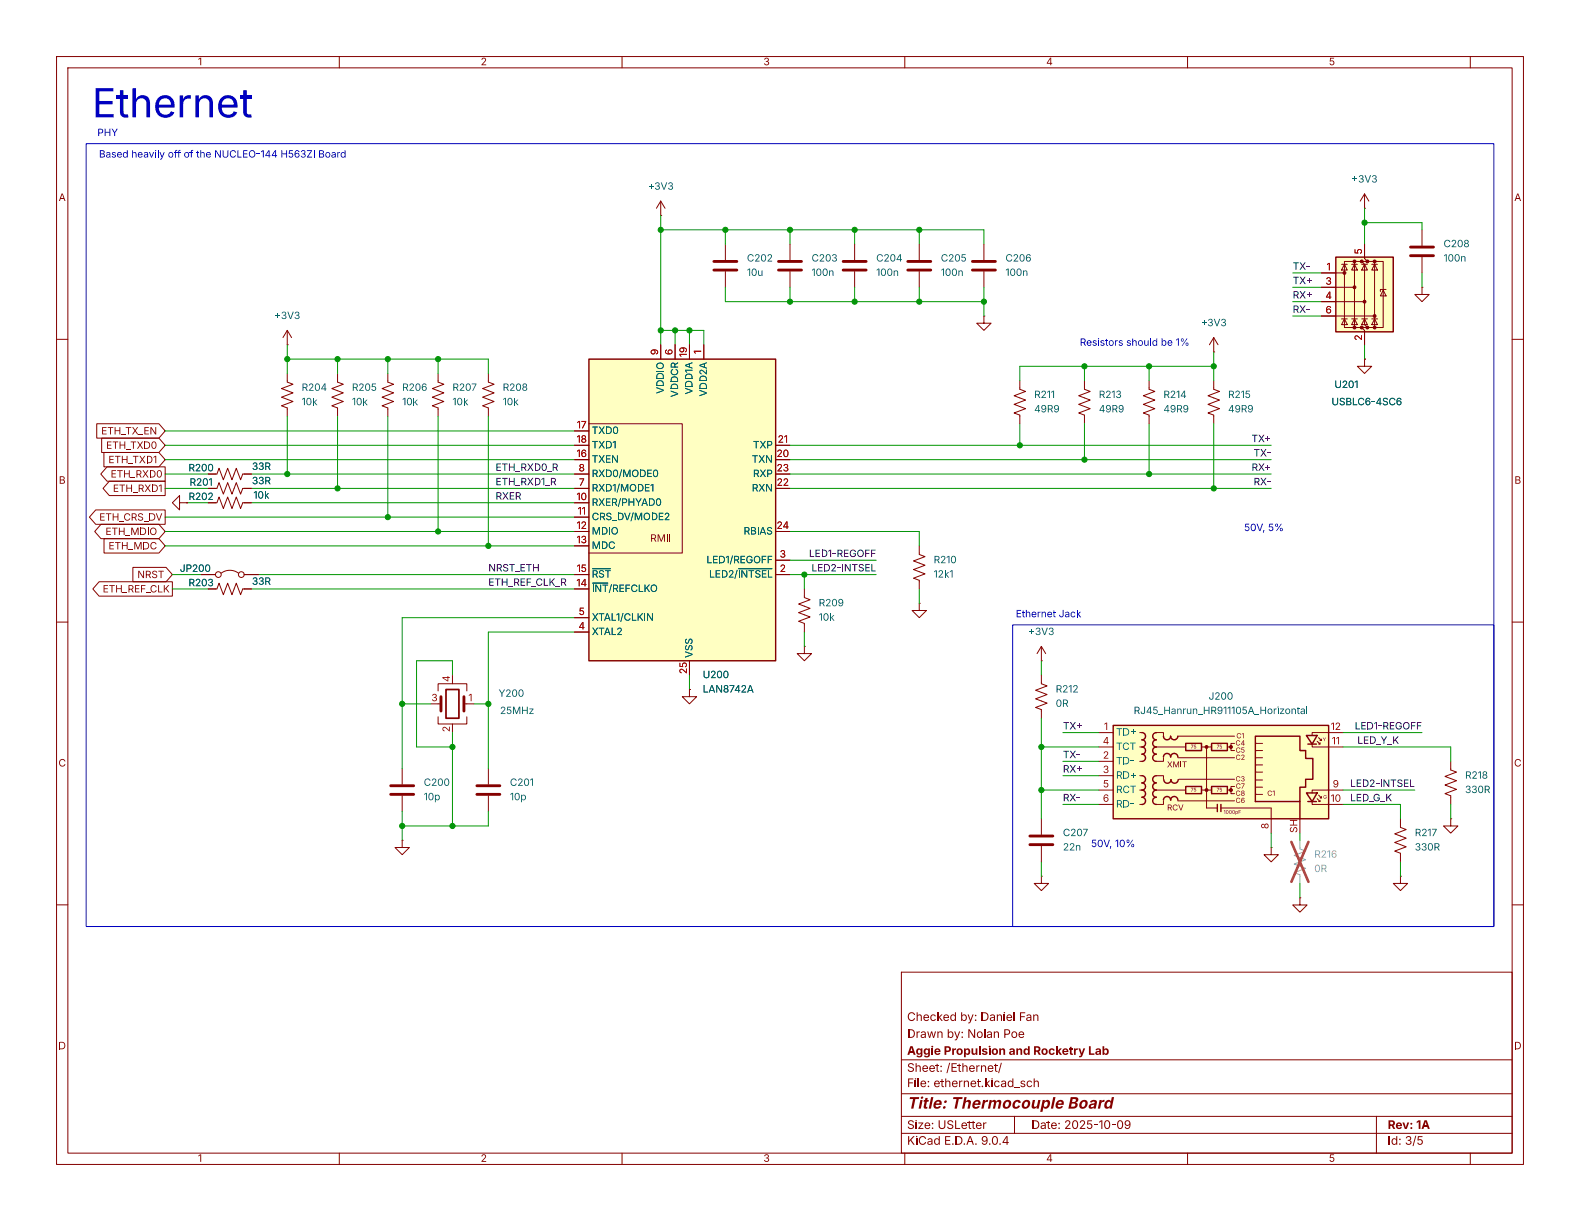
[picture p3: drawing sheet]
<svg xmlns="http://www.w3.org/2000/svg" width="279mm" height="216mm" viewBox="0 0 279 216" stroke-linecap="round" stroke-linejoin="round" font-family="sans-serif">
<path d="M10 10h259.4v195.9h-259.4zM12 12h255.4v191.9h-255.4zM60 10v2M110 10v2M160 10v2M210 10v2M260 10v2M159.4 171.9h108v32h-108z" fill="none" stroke="#840000" stroke-width=".18"/>
<g fill="#840000">
<path d="M85.2 10.3a.44 .44 0 0 1 .7 .1 .44 .44 0 0 1-.2 .7l-.3 .3h.6v.1h-.9l.6-.7a.25 .25 0 0 0 0-.4 .25 .25 0 0 0-.4 .2h-.2z"/>
<path d="M135.2 10.3a.38 .38 0 0 1 .6 0 .38 .38 0 0 1-.1 .6 .41 .41 0 0 1 0 .7 .41 .41 0 0 1-.6-.4h.2a.27 .27 0 0 0 .3 .2 .27 .27 0 0 0 .2-.3 .27 .27 0 0 0-.4-.2v-.1a.25 .25 0 0 0 .4-.1 .25 .25 0 0 0-.2-.4 .25 .25 0 0 0-.3 .2h-.2z"/>
<path d="M235.2 10.2h.7v.2h-.5l-.1 .4a.43 .43 0 0 1 .6 .1 .43 .43 0 0 1-.2 .6 .43 .43 0 0 1-.6-.3h.2a.3 .3 0 0 0 .4 .1 .3 .3 0 0 0 0-.5 .3 .3 0 0 0-.4 .1h-.2z"/>
</g>
<path d="M60 203.9v2M110 203.9v2M160 203.9v2M210 203.9v2M260 203.9v2" fill="none" stroke="#840000" stroke-width=".18"/>
<g fill="#840000">
<path d="M85.2 204.2a.44 .44 0 0 1 .7 .1 .44 .44 0 0 1-.2 .7l-.3 .3h.6v.1h-.9l.6-.7a.25 .25 0 0 0 0-.4 .25 .25 0 0 0-.4 .2h-.2z"/>
<path d="M135.2 204.2a.38 .38 0 0 1 .6 0 .38 .38 0 0 1-.1 .6 .41 .41 0 0 1 0 .7 .41 .41 0 0 1-.6-.4h.2a.27 .27 0 0 0 .3 .2 .27 .27 0 0 0 .2-.3 .27 .27 0 0 0-.4-.2v-.1a.25 .25 0 0 0 .4-.1 .25 .25 0 0 0-.2-.4 .25 .25 0 0 0-.3 .2h-.2z"/>
<path d="M235.2 204.1h.7v.2h-.5l-.1 .4a.43 .43 0 0 1 .6 .1 .43 .43 0 0 1-.2 .6 .43 .43 0 0 1-.6-.3h.2a.3 .3 0 0 0 .4 .1 .3 .3 0 0 0 0-.5 .3 .3 0 0 0-.4 .1h-.2z"/>
</g>
<path d="M10 60h2M267.4 60h2M10 110h2M267.4 110h2M10 160h2M267.4 160h2" fill="none" stroke="#840000" stroke-width=".18"/>
<path d="M199 198.2a.62 .62 0 0 1 .8 .1 .62 .62 0 0 1 .1 .8 .52 .52 0 0 1-.4 .5 .52 .52 0 0 1-.6-.4h.2a.37 .37 0 0 0 .5 .2 .37 .37 0 0 0 .1-.5 .47 .47 0 0 1-.5 .2 .47 .47 0 0 1-.3-.5h.2a.33 .33 0 0 0 .4 .3 .33 .33 0 0 0 .1-.6 .33 .33 0 0 0-.5 .2l-.2 .1z" fill="#840000"/>
<path d="M159.4 197.4h108M159.4 193.4h108M159.4 200.4h108" fill="none" stroke="#840000" stroke-width=".18"/>
<g fill="#840000">
<path d="M182.8 190.7h.2l-.1 .7a.39 .39 0 0 1 .5-.3 .39 .39 0 0 1 .3 .4v.7h-.2v-.7a.27 .27 0 0 0-.3-.3 .27 .27 0 0 0-.2 .3v.7h-.2z"/>
<circle cx="163.1" cy="194.1" r=".22"/>
</g>
<path d="M159.4 187.4h108" fill="none" stroke="#840000" stroke-width=".18"/>
<path d="M177 187.9h.2l-.5 1.9h-.2z" fill="#840000"/>
<g fill="none" stroke="#840000" stroke-width=".18">
<path d="M59.7 66v1.6l1 .3-2 .8 2 .8-2 .7 2 .8-2 .8 1 .3v1.6M68.6 66v1.6l1 .3-2 .8 2 .8-2 .7 2 .8-2 .8 1 .3v1.6M36.8 86.4h1.6l.3-1.1 .8 2.1 .8-2.1 .7 2.1 .8-2.1 .7 2.1 .4-1h1.5M77.5 126.7v1.3h5v-1.3M77.5 122.2v-1.3h5v1.3M77.5 124.5h.5M82 124.5h.5M86.4 135.9v2.8M86.4 140.7v2.8M256.5 144.8v1.3h1.3l-1.3 1.2-1.2-1.2h1.2M256.5 144.8h.1M179.4 197.4v3"/>
<path d="M243.4 197.4v6.5"/>
</g>
<path d="M78 123.2v2.5M82 123.2v2.5M84.3 138.9h4.1M84.3 140.5h4.1" fill="none" stroke="#840000" stroke-width=".51"/>
<path d="M78.9 121.9h2.3v5.1h-2.3z" fill="none" stroke="#840000" stroke-width=".3"/>
<path d="M91.1 140.3a.51 .51 0 0 1 .7 0 .51 .51 0 0 1 .1 .7 .47 .47 0 0 1-.5 .5 .47 .47 0 0 1-.4-.6h.2a.34 .34 0 0 0 .3 .5 .34 .34 0 0 0 .2-.5 .34 .34 0 0 0-.2-.6 .34 .34 0 0 0-.3 .6h-.2z" fill="#006464"/>
<g fill="none" stroke="#840000" stroke-width=".18">
<path d="M251.5 40.6v2.8M251.5 45.5v2.8M31.7 88.9v-1.3l-1.2 1.3 1.2 1.3v-1.3h1.3M38.1 88.9h.3l.3-1 .8 2 .8-2 .7 2 .8-2 .7 2 .4-1h1.5M35.6 101.6h2.5M39.1 101.3a2.54 2.54 0 0 1 3.1 0M43.2 101.6h2.5M256.5 134.6v1.5l1.1 .4-2.1 .8 2.1 .7-2.1 .8 2.1 .8-2.1 .7 1 .4v1.5"/>
<circle cx="38.6" cy="101.6" r=".51"/>
<circle cx="42.7" cy="101.6" r=".51"/>
</g>
<path d="M249.4 43.7h4.1M249.4 45.2h4.1" fill="none" stroke="#840000" stroke-width=".51"/>
<g fill="#006464">
<path d="M255.4 45.2l.4-.2v1.2h-.1v-1.1l-.3 .2z"/>
<path d="M256.2 45.1a.51 .51 0 0 1 .7 0 .51 .51 0 0 1 .1 .6 .47 .47 0 0 1-.5 .6 .47 .47 0 0 1-.4-.7h.2a.34 .34 0 0 0 .3 .5 .34 .34 0 0 0 .2-.5 .34 .34 0 0 0-.2-.5 .34 .34 0 0 0-.3 .5h-.2z"/>
<path d="M257.4 45.1a.51 .51 0 0 1 .6 0 .51 .51 0 0 1 .1 .6 .47 .47 0 0 1-.5 .6 .47 .47 0 0 1-.4-.7h.2a.34 .34 0 0 0 .3 .5 .34 .34 0 0 0 .3-.5 .34 .34 0 0 0-.3-.5 .34 .34 0 0 0-.3 .5h-.2z"/>
<path d="M258.4 45.3h.1v.2l.2-.2 .4 .1v.8h-.1v-.6l-.2-.2-.3 .2v.6h-.1z"/>
</g>
<path d="M241.3 36.8h.1M241.3 34.3l-.8 1.3M241.3 34.3l.8 1.3M241.3 34.3v2.5M162.6 43.2v2.8M162.6 48v2.8M184.1 116.8h.1M184.1 114.3l-.7 1.3M184.1 114.3l.8 1.3M184.1 114.3v2.5" fill="none" stroke="#840000" stroke-width=".18"/>
<path d="M160.5 46.2h4.1M160.5 47.8h4.1" fill="none" stroke="#840000" stroke-width=".51"/>
<g fill="#006464">
<path d="M166.5 47.7l.4-.2v1.3h-.1v-1.2l-.3 .3z"/>
<path d="M167.3 47.6a.51 .51 0 0 1 .7 0 .51 .51 0 0 1 .1 .7 .47 .47 0 0 1-.5 .5 .47 .47 0 0 1-.4-.7h.2a.34 .34 0 0 0 .3 .6 .34 .34 0 0 0 .2-.6 .34 .34 0 0 0-.2-.5 .34 .34 0 0 0-.3 .5h-.2z"/>
<path d="M168.5 47.6a.51 .51 0 0 1 .6 0 .51 .51 0 0 1 .1 .7 .47 .47 0 0 1-.5 .5 .47 .47 0 0 1-.4-.7h.2a.34 .34 0 0 0 .3 .6 .34 .34 0 0 0 .3-.6 .34 .34 0 0 0-.3-.5 .34 .34 0 0 0-.3 .5h-.2z"/>
<path d="M169.5 47.8h.1v.3l.2-.3 .4 .1v.9h-.1v-.7l-.2-.2-.3 .2v.7h-.1z"/>
</g>
<path d="M162.6 96.5v1.5l1 .4-2.1 .8 2.1 .7-2.1 .8 2.1 .8-2.1 .7 1.1 .4v1.5M162.6 106.7v1.3h1.2l-1.2 1.2-1.3-1.2h1.3M162.6 106.7h.1M71.1 135.9v2.8M71.1 140.7v2.8" fill="none" stroke="#840000" stroke-width=".18"/>
<path d="M69.1 138.9h4.1M69.1 140.5h4.1" fill="none" stroke="#840000" stroke-width=".51"/>
<path d="M75.9 140.3a.51 .51 0 0 1 .7 0 .51 .51 0 0 1 .1 .7 .47 .47 0 0 1-.6 .5 .47 .47 0 0 1-.3-.6h.1a.34 .34 0 0 0 .3 .5 .34 .34 0 0 0 .3-.5 .34 .34 0 0 0-.3-.6 .34 .34 0 0 0-.3 .6h-.1z" fill="#006464"/>
<path d="M174 43.2v2.8M174 48v2.8M191.8 67.3v1.5l1 .4-2 .8 2 .7-2 .8 2 .8-2 .7 1 .4v1.5" fill="none" stroke="#840000" stroke-width=".18"/>
<path d="M172 46.2h4M172 47.8h4" fill="none" stroke="#840000" stroke-width=".51"/>
<g fill="#006464">
<path d="M177.9 47.7l.5-.2v1.3h-.2v-1.2l-.3 .3z"/>
<path d="M178.8 47.6a.51 .51 0 0 1 .6 0 .51 .51 0 0 1 .1 .7 .47 .47 0 0 1-.5 .5 .47 .47 0 0 1-.4-.7h.2a.34 .34 0 0 0 .3 .6 .34 .34 0 0 0 .3-.6 .34 .34 0 0 0-.3-.5 .34 .34 0 0 0-.3 .5h-.2z"/>
<path d="M179.9 47.6a.51 .51 0 0 1 .7 0 .51 .51 0 0 1 .1 .7 .47 .47 0 0 1-.6 .5 .47 .47 0 0 1-.4-.7h.2a.34 .34 0 0 0 .3 .6 .34 .34 0 0 0 .3-.6 .34 .34 0 0 0-.3-.5 .34 .34 0 0 0-.3 .5h-.2z"/>
<path d="M180.9 47.8h.2l-.1 .3 .3-.3 .3 .1 .1 .9h-.2v-.7l-.2-.2-.2 .2v.7h-.2z"/>
</g>
<path d="M174 55.9v1.3h1.3l-1.3 1.2-1.3-1.2h1.3M174 55.9h.1M180.3 67.3v1.5l1.1 .4-2.1 .8 2.1 .7-2.1 .8 2.1 .8-2.1 .7 1 .4v1.5M203.2 67.3v1.5l1 .4-2 .8 2 .7-2 .8 2 .8-2 .7 1 .4v1.5M184.1 154.9v1.3h1.3l-1.3 1.3-1.2-1.3h1.2M184.1 154.9h.1" fill="none" stroke="#840000" stroke-width=".18"/>
<path d="M229.9 148.6v1.5l1 .4-2 .8 2 .7-2 .8 2 .7-2 .8 1 .4v1.5" fill="none" stroke="#a1a1a1" stroke-width=".18"/>
<path d="M228.4 148.9l3 7M231.4 148.9l-3 7" fill="none" stroke="#e12e31" stroke-width=".46"/>
<path d="M196.8 128.3h38.1v16.5h-38.1z" fill="#ffffc2"/>
<g fill="#840000" stroke="#840000" stroke-width=".18">
<circle cx="213.4" cy="132.1" r=".25"/>
<circle cx="213.4" cy="139.7" r=".25"/>
<circle cx="217.7" cy="132.1" r=".25"/>
<circle cx="217.7" cy="139.7" r=".25"/>
</g>
<g fill="none" stroke="#840000" stroke-width=".18">
<path d="M201.5 132.1h.4M201.5 139.7h.4M201.5 129.5h.4M201.5 134.6h.4M201.5 137.2h.4M204.5 129.5h1.2v.7M204.5 137.2h1.2v.6M204.5 132.1h5.2M204.5 139.7h5M205.7 134v.6h-1.2M208.3 130.2h10M208.3 134h10"/>
<path d="M208.4 137.8h9.9M212.5 132.1h1.7M212.5 139.7h1.7M213.4 132.1v10.8h1.9M217.2 132.1h.5M217.2 139.7h.5M218.3 131.4h-.6v1.3h.6M218.3 139.1h-.6v1.2h.6M222 134h1.3M222 135.3h1.3M222 136.5h1.3M222 137.9h1.3"/>
<path d="M222 139.2h1.3M222 131.4h1.3M222 132.7h1.3M232 131.6v.5h2.9M232.9 131.1l.5 .5h-.2M233.2 130.4l.5 .5h-.3M233.4 131.3v.3M234.9 129.5h-2.9v.5M234.9 139.7h-2.9v.5M201.5 142.2h.4M205.7 141.6v.6h-1.2M208.3 141.6h10"/>
<path d="M215.9 142.9h8.9v1.9M222 140.5h1.3M232 141.7v.5h2.9M232.9 141.2l.5 .5h-.2M233.2 140.6l.5 .5h-.3M233.4 141.5v.2M233.7 140.8v.3"/>
</g>
<g fill="none" stroke="#840000" stroke-width=".25">
<path d="M196.8 128.3h38.1v16.5h-38.1zM201.9 137.2a.64 .64 0 0 1 .7 .6 .64 .64 0 0 1-.7 .6 .64 .64 0 0 1 .7 .7 .64 .64 0 0 1-.7 .6 .64 .64 0 0 1 .7 .6 .64 .64 0 0 1-.7 .7 .64 .64 0 0 1 .7 .6 .64 .64 0 0 1-.7 .6M201.9 129.5a.64 .64 0 0 1 .7 .7 .64 .64 0 0 1-.7 .6 .64 .64 0 0 1 .7 .7 .64 .64 0 0 1-.7 .6 .64 .64 0 0 1 .7 .6 .64 .64 0 0 1-.7 .7M201.9 133.4a.64 .64 0 0 1 .7 .6 .64 .64 0 0 1-.7 .6M204.5 129.5a.63 .63 0 0 0-.7 .7 .63 .63 0 0 0 .7 .6 .64 .64 0 0 0-.7 .6 .64 .64 0 0 0 .7 .7 .64 .64 0 0 0-.7 .6 .64 .64 0 0 0 .7 .7M204.5 137.2a.63 .63 0 0 0-.7 .6 .63 .63 0 0 0 .7 .6 .64 .64 0 0 0-.7 .7 .64 .64 0 0 0 .7 .6 .64 .64 0 0 0-.7 .6 .64 .64 0 0 0 .7 .7 .64 .64 0 0 0-.7 .6 .64 .64 0 0 0 .7 .6M204.5 133.4a.63 .63 0 0 0-.7 .6 .63 .63 0 0 0 .7 .6M208.3 130.2a.64 .64 0 0 1-.7 .6 .64 .64 0 0 1-.6-.6 .64 .64 0 0 1-.6 .6 .64 .64 0 0 1-.7-.6M208.3 133.9a.64 .64 0 0 0-.7-.7 .64 .64 0 0 0-.6 .7 .64 .64 0 0 0-.6-.7 .64 .64 0 0 0-.7 .7M208.3 137.9a.64 .64 0 0 1-.6 .6 .64 .64 0 0 1-.6-.6 .64 .64 0 0 1-.7 .6 .64 .64 0 0 1-.6-.6M209.7 131.4h2.8v1.3h-2.8zM209.7 139.1h2.8v1.2h-2.8z"/>
<path d="M214.2 131.4h2.8v1.3h-2.8zM214.2 139.1h2.8v1.2h-2.8zM222 130.2h7.9v2.5h1v1.4h1.3v3.7h-1.3v1.4h-1v2.5h-7.9zM231 130h1.9l-.9 1.6zM231.3 131.6h1.5M208.3 141.5a.64 .64 0 0 0-.7-.7 .64 .64 0 0 0-.6 .7 .64 .64 0 0 0-.6-.7 .64 .64 0 0 0-.7 .7M215.3 142.2v1.3M215.9 142.2v1.3M229.9 141.7v3.1M231 140.2h1.9l-.9 1.5zM231.3 141.7h1.5"/>
</g>
<g fill="#840000">
<path d="M210.6 131.7h.4l-.3 .6 .2-.5z"/>
<path d="M211.2 131.7h.3l-.3 .1v.2a.21 .21 0 0 1 .3 0 .21 .21 0 0 1-.1 .3 .21 .21 0 0 1-.3-.1 .18 .18 0 0 0 .3 .1 .18 .18 0 0 0 0-.3 .18 .18 0 0 0-.3 0z"/>
<path d="M210.6 139.3h.4l-.3 .7 .2-.6z"/>
<path d="M211.2 139.3h.3l-.3 .1v.2a.21 .21 0 0 1 .3 .1 .21 .21 0 0 1-.1 .3 .21 .21 0 0 1-.3-.2 .18 .18 0 0 0 .3 .1 .18 .18 0 0 0 0-.3 .18 .18 0 0 0-.3 0z"/>
<path d="M215.2 131.7h.4l-.3 .6 .2-.5z"/>
<path d="M215.7 131.7h.4l-.3 .1v.2a.21 .21 0 0 1 .3 0 .21 .21 0 0 1-.1 .3 .21 .21 0 0 1-.3-.1 .18 .18 0 0 0 .3 .1 .18 .18 0 0 0 0-.3 .18 .18 0 0 0-.3 0z"/>
<path d="M215.2 139.3h.4l-.3 .7 .2-.6z"/>
<path d="M215.7 139.3h.4l-.3 .1v.2a.21 .21 0 0 1 .3 .1 .21 .21 0 0 1-.1 .3 .21 .21 0 0 1-.3-.2 .18 .18 0 0 0 .3 .1 .18 .18 0 0 0 0-.3 .18 .18 0 0 0-.3 0z"/>
</g>
<path d="M194.3 129.5h2.5M194.3 132.1h2.5M194.3 134.6h2.5M194.3 137.2h2.5M194.3 139.7h2.5M234.9 132.1h2.6M234.9 139.7h2.6M184.1 144.8v2.8M184.1 149.6v2.8M194.3 142.2h2.5M224.8 144.8v2.5" fill="none" stroke="#840000" stroke-width=".18"/>
<path d="M182.1 147.8h4.1M182.1 149.4h4.1" fill="none" stroke="#840000" stroke-width=".51"/>
<g fill="#006464">
<path d="M188.2 149.2a.43 .43 0 0 1 .7 .1 .43 .43 0 0 1-.3 .6l-.3 .3h.6v.2h-.8l.5-.7a.25 .25 0 0 0 0-.5 .25 .25 0 0 0-.3 .3h-.2z"/>
<path d="M189.3 149.2a.43 .43 0 0 1 .7 .1 .43 .43 0 0 1-.3 .6l-.3 .3h.6v.2h-.8l.5-.7a.25 .25 0 0 0 0-.5 .25 .25 0 0 0-.4 .3h-.1z"/>
<path d="M190.3 149.4h.1v.3l.2-.3 .4 .1v.9h-.1v-.7l-.2-.2-.2 .2-.1 .7h-.1z"/>
</g>
<g fill="none" stroke="#840000" stroke-width=".18">
<path d="M214.6 59.7l-.7 1.3M214.6 59.7l.8 1.3M214.6 59.7v2.5M251.5 50.8v1.3h1.2l-1.2 1.2-1.3-1.2h1.3M251.5 50.8h.1M86.4 66v1.6l1 .3-2.1 .8 2.1 .8-2.1 .7 2.1 .8-2.1 .8 1.1 .3v1.6M214.6 62.2h.1M184.1 119.4v1.5l1.1 .4-2.1 .7 2.1 .8-2.1 .8 2.1 .7-2.1 .8 1 .4v1.5M224.8 149.9v1.2h1.3l-1.3 1.3-1.3-1.3h1.3M224.8 149.9h.1M229.9 158.8v1.2h1.2l-1.2 1.3-1.3-1.3h1.3M229.9 158.8h.1"/>
<path d="M247.6 154.9v1.3h1.3l-1.3 1.3-1.2-1.3h1.2M247.6 154.9h.1M247.6 144.8v1.5l1.1 .4-2.1 .7 2.1 .8-2.1 .8 2.1 .7-2.1 .8 1 .4v1.5"/>
</g>
<path d="M236.2 45.5h10.2v13.2h-10.2z" fill="#ffffc2"/>
<g fill="#840000" stroke="#840000" stroke-width=".18">
<circle cx="237.7" cy="48.3" r=".25"/>
<circle cx="239.5" cy="46.2" r=".25"/>
<circle cx="239.5" cy="50.8" r=".25"/>
<circle cx="239.5" cy="57.9" r=".25"/>
<circle cx="240.8" cy="46.2" r=".25"/>
<circle cx="240.8" cy="57.9" r=".25"/>
<circle cx="241.3" cy="53.3" r=".25"/>
<circle cx="241.8" cy="46.2" r=".25"/>
<circle cx="241.8" cy="57.9" r=".25"/>
<circle cx="243.1" cy="46.2" r=".25"/>
<circle cx="243.1" cy="55.9" r=".25"/>
<circle cx="243.1" cy="57.9" r=".25"/>
</g>
<g fill="none" stroke="#840000" stroke-width=".18">
<path d="M50.8 58.4l-.8 1.3M50.8 58.4l.8 1.3M50.8 58.4v2.6M233.7 48.3h4M233.7 50.8h5.8M233.7 53.3h7.6M233.7 55.9h9.4M237.2 56.4h1.1M237.2 46.7h1.1M237.7 46.7l.6 1.1h-1.1zM237.7 56.4l.6 1h-1.1zM239 56.4h1"/>
<path d="M239 46.7h1M239.5 46.7l.5 1.1h-1zM239.5 56.4l.5 1h-1zM239.5 46.2h-1.8v11.7h1.8M240.8 46.2h2.3v11.7h-1.3M240.8 46.2h-1.3v11.7h1.3l.5 .5v2.6M240.8 46.2l.5 .5v10.7l.5 .5M240.8 56.4h1M240.8 46.7h1M240.8 57.9h1M241.3 46.7l.5 1.1h-1zM241.3 56.4l.5 1h-1z"/>
<path d="M241.3 43.2v2.5l.5 .5M242.6 56.4h1M242.6 46.7h1M243.1 56.4l.5 1h-1zM243.1 46.2h1.5v11.7h-1.5M243.1 46.7l.5 1.1h-1zM244.6 51.3l.5 1h-1zM245.1 51.2h-1v.4M50.8 61h.1M50.8 66v1.6l1 .3-2 .8 2 .8-2 .7 2 .8-2 .8 1 .3v1.6M77.5 66v1.6l1 .3-2 .8 2 .8-2 .7 2 .8-2 .8 1 .3v1.6M214.6 67.3v1.5l1 .4-2 .8 2 .7-2 .8 2 .8-2 .7 1 .4v1.5"/>
<path d="M241.3 63.5v1.3h1.3l-1.3 1.2-1.3-1.2h1.3M241.3 63.5h.1M38.1 83.8h.3l.3-1 .8 2 .8-2 .7 2 .8-2 .7 2 .4-1h1.5M142.2 114.3v1.3h1.3l-1.3 1.2-1.2-1.2h1.2M142.2 114.3h.1M121.9 121.9v1.3h1.3l-1.3 1.3-1.3-1.3h1.3M121.9 121.9h.1M71.1 148.6v1.3h1.3l-1.3 1.2-1.3-1.2h1.3M71.1 148.6h.1"/>
</g>
<path d="M236.2 45.5h10.2v13.2h-10.2z" fill="none" stroke="#840000" stroke-width=".25"/>
<path d="M104.1 63.5h33.1v53.3h-33.1z" fill="#ffffc2"/>
<path d="M104.1 63.5h33.1v53.3h-33.1z" fill="none" stroke="#840000" stroke-width=".25"/>
<g fill="none" stroke="#840000" stroke-width=".18">
<path d="M116.8 38.1h.1M116.8 35.6v2.5M116.8 35.6l-.7 1.2M116.8 35.6l.8 1.2M151.1 43.2v2.8M151.1 48v2.8M104.1 74.9h16.5v22.9h-16.5M116.8 61v2.5M119.4 61v2.5M124.5 61v2.5M101.6 83.8h2.5M101.6 86.4h2.5"/>
<path d="M101.6 91.4h2.5M137.2 99.1h2.5M101.6 109.2h2.5M101.6 111.8h2.5M137.2 101.6h2.5"/>
</g>
<path d="M104.8 100.6h3.1M130.6 100.6h5.9" fill="none" stroke="#006464" stroke-width=".18"/>
<path d="M149.1 46.2h4.1M149.1 47.8h4.1" fill="none" stroke="#840000" stroke-width=".51"/>
<g fill="#006464">
<path d="M155 47.7l.5-.2v1.3h-.2v-1.2l-.3 .3z"/>
<path d="M155.9 47.6a.51 .51 0 0 1 .7 0 .51 .51 0 0 1 .1 .7 .47 .47 0 0 1-.6 .5 .47 .47 0 0 1-.3-.7h.1a.34 .34 0 0 0 .3 .6 .34 .34 0 0 0 .3-.6 .34 .34 0 0 0-.3-.5 .34 .34 0 0 0-.3 .5h-.1z"/>
<path d="M157 47.6a.51 .51 0 0 1 .7 0 .51 .51 0 0 1 .1 .7 .47 .47 0 0 1-.5 .5 .47 .47 0 0 1-.4-.7h.1a.34 .34 0 0 0 .3 .6 .34 .34 0 0 0 .3-.6 .34 .34 0 0 0-.3-.5 .34 .34 0 0 0-.3 .5h-.1z"/>
<path d="M158 47.8h.2v.3l.2-.3 .3 .1 .1 .9h-.1v-.7l-.3-.2-.2 .2v.7h-.2z"/>
</g>
<path d="M128.3 43.2v2.8M128.3 48v2.8M142.2 104.1v1.6l1.1 .3-2.1 .8 2.1 .8-2.1 .7 2.1 .8-2.1 .8 1 .3v1.6" fill="none" stroke="#840000" stroke-width=".18"/>
<path d="M126.2 46.2h4.1M126.2 47.8h4.1" fill="none" stroke="#840000" stroke-width=".51"/>
<path d="M133.1 47.6a.51 .51 0 0 1 .6 0 .51 .51 0 0 1 .1 .7 .47 .47 0 0 1-.5 .5 .47 .47 0 0 1-.4-.7h.2a.34 .34 0 0 0 .3 .6 .34 .34 0 0 0 .3-.6 .34 .34 0 0 0-.3-.5 .34 .34 0 0 0-.3 .5h-.2z" fill="#006464"/>
<path d="M137.7 46.2h4M137.7 47.8h4" fill="none" stroke="#840000" stroke-width=".51"/>
<path d="M139.7 43.2v2.8M139.7 48v2.8" fill="none" stroke="#840000" stroke-width=".18"/>
<g fill="#006464">
<path d="M143.6 47.7l.5-.2v1.3h-.2v-1.2l-.3 .3z"/>
<path d="M144.5 47.6a.51 .51 0 0 1 .6 0 .51 .51 0 0 1 .1 .7 .47 .47 0 0 1-.5 .5 .47 .47 0 0 1-.4-.7h.2a.34 .34 0 0 0 .3 .6 .34 .34 0 0 0 .3-.6 .34 .34 0 0 0-.3-.5 .34 .34 0 0 0-.3 .5h-.2z"/>
<path d="M145.6 47.6a.51 .51 0 0 1 .7 0 .51 .51 0 0 1 .1 .7 .47 .47 0 0 1-.6 .5 .47 .47 0 0 1-.3-.7h.1a.34 .34 0 0 0 .3 .6 .34 .34 0 0 0 .3-.6 .34 .34 0 0 0-.3-.5 .34 .34 0 0 0-.3 .5h-.1z"/>
<path d="M146.6 47.8h.2l-.1 .3 .3-.3 .3 .1 .1 .9h-.2v-.7l-.2-.2-.2 .2v.7h-.2z"/>
</g>
<g fill="none" stroke="#840000" stroke-width=".18">
<path d="M233.7 48.3h2.5M233.7 50.8h2.5M233.7 53.3h2.5M233.7 55.9h2.5M241.3 43.2v2.5M241.3 58.4v2.6M17.1 74.9h11l1.1 1.3-1.1 1.3h-11zM18 77.5h10.1l1.1 1.2-1.1 1.3h-10.1zM116.8 61v2.5M119.4 61v2.5M124.5 61v2.5M241.3 63.5h.1"/>
<path d="M16.9 90.2h12.3v2.5h-12.3l-1.1-1.3zM17.9 92.7h10.2l1.1 1.3-1.1 1.3h-10.2l-1.2-1.3zM18.4 80h9.7l1.1 1.3-1.1 1.3h-9.7zM18.4 95.2h9.7l1.1 1.3-1.1 1.3h-9.7zM18.9 82.5h10.3v2.6h-10.3l-1.1-1.3zM19.3 85.1h9.9v2.5h-9.9l-1.1-1.2zM36.8 86.4h1.3M43.2 83.8h1.2M43.2 86.4h1.2M43.2 88.9h1.2M101.6 83.8h2.5M101.6 86.4h2.5"/>
<path d="M101.6 91.4h2.5M137.2 99.1h2.5M17.5 102.9h13v2.5h-13l-1.1-1.3zM23.5 100.3h5.9l1.1 1.3-1.1 1.3h-5.9zM35.6 101.6h2.5M38.1 104.1h.3l.3-1 .8 2.1 .8-2.1 .7 2.1 .8-2.1 .7 2.1 .4-1.1h1.5M43.2 101.6h2.5M101.6 109.2h2.5M101.6 111.8h2.5M137.2 101.6h2.5M121.9 121.9h.1"/>
</g>
<g fill="none" stroke="#009600" stroke-width=".18">
<path d="M116.8 38.1v22.9M241.3 36.8v6.4M241.3 39.4h10.2v1.2M116.8 58.4h7.7v2.6M116.8 40.6h57.2v2.6M119.4 58.4v2.6M121.9 58.4v2.6M128.3 50.8v2.5h45.7M128.3 40.6v2.6M139.7 40.6v2.6M139.7 50.8v2.5M151.1 40.6v2.6"/>
<path d="M151.1 50.8v2.5M162.6 40.6v2.6M162.6 50.8v2.5M174 50.8v5.1M228.6 53.3h5.1M228.6 55.9h5.1M228.6 48.3h5.1M228.6 50.8h5.1M251.5 48.3v2.5M29.2 76.2h72.4M29.2 78.7h72.4M50.8 61v5"/>
<path d="M50.8 73.7v10.1M50.8 63.5h35.6v2.5M59.7 63.5v2.5M59.7 73.7v12.7M68.6 63.5v2.5M68.6 73.7v17.7M77.5 63.5v2.5M77.5 73.7v20.3M86.4 73.7v22.8M139.7 78.7h85.1M180.3 74.9v3.8M191.8 64.8v2.5"/>
<path d="M191.8 74.9v6.4M203.2 64.8v2.5M203.2 74.9v8.9M214.6 64.8h-34.3v2.5M214.6 62.2v5.1M214.6 74.9v11.5M241.3 61v2.5M29.2 83.8h7.6M29.2 91.4h72.4M29.2 94h72.4M29.2 96.5h72.4M29.2 86.4h7.6"/>
<path d="M29.2 81.3h72.4M33 88.9h3.8M44.4 83.8h57.2M44.4 88.9h57.2M44.4 86.4h57.2M139.7 83.8h85.1M139.7 94h22.9v2.5M139.7 86.4h85.1M139.7 81.3h85.1M139.7 99.1h15.2M30.5 104.1h6.3M30.5 101.6h5.1"/>
<path d="M44.4 104.1h57.2M45.7 101.6h55.9M80 119.4v-2.6h-6.3v15.3h6.3M101.6 111.8h-15.2v24.1M101.6 109.2h-30.5v26.7M121.9 119.4v2.5M139.7 101.6h15.2M142.2 101.6v2.5M142.2 111.8v2.5M162.6 104.1v2.6M184.1 116.8v2.6M71.1 124.5h5.1"/>
<path d="M80 129.5v16.6M83.8 124.5h2.6M184.1 132.1h10.2M184.1 127v17.8M184.1 139.7h10.2M188 129.5h6.3M188 134.6h6.3M188 137.2h6.3M237.5 132.1h19v2.5M237.5 139.7h12.7M237.5 129.5h14M71.1 143.5v5.1"/>
<path d="M86.4 143.5v2.6h-15.3M184.1 152.4v2.5M188 142.2h6.3M224.8 147.3v2.6M229.9 147.3v1.3M229.9 156.2v2.6M237.5 142.2h10.1v2.6M247.6 152.4v2.5M256.5 142.2v2.6"/>
</g>
<path d="M15.2 25.4h249v138.4h-249zM179.1 110.5h85.1v53.3h-85.1z" fill="none" stroke="#0000c2" stroke-width=".18"/>
<path d="M104.8 100.6h3.1M130.6 100.6h5.9" fill="none" stroke="#006464" stroke-width=".18"/>
<g fill="#009600" stroke="#009600" stroke-width=".18">
<circle cx="50.8" cy="63.5" r=".46"/>
<circle cx="59.7" cy="63.5" r=".46"/>
<circle cx="151.1" cy="40.6" r=".46"/>
<circle cx="139.7" cy="40.6" r=".46"/>
<circle cx="162.6" cy="40.6" r=".46"/>
<circle cx="139.7" cy="53.3" r=".46"/>
<circle cx="151.1" cy="53.3" r=".46"/>
<circle cx="116.8" cy="58.4" r=".46"/>
<circle cx="128.3" cy="40.6" r=".46"/>
<circle cx="119.4" cy="58.4" r=".46"/>
<circle cx="121.9" cy="58.4" r=".46"/>
<circle cx="116.8" cy="40.6" r=".46"/>
<circle cx="68.6" cy="91.4" r=".46"/>
<circle cx="59.7" cy="86.4" r=".46"/>
<circle cx="77.5" cy="63.5" r=".46"/>
<circle cx="68.6" cy="63.5" r=".46"/>
<circle cx="50.8" cy="83.8" r=".46"/>
<circle cx="80" cy="132.1" r=".46"/>
<circle cx="80" cy="146.1" r=".46"/>
<circle cx="86.4" cy="124.5" r=".46"/>
<circle cx="71.1" cy="124.5" r=".46"/>
<circle cx="71.1" cy="146.1" r=".46"/>
<circle cx="77.5" cy="94" r=".46"/>
<circle cx="142.2" cy="101.6" r=".46"/>
<circle cx="86.4" cy="96.5" r=".46"/>
<circle cx="241.3" cy="39.4" r=".46"/>
<circle cx="203.2" cy="64.8" r=".46"/>
<circle cx="203.2" cy="83.8" r=".46"/>
<circle cx="191.8" cy="81.3" r=".46"/>
<circle cx="174" cy="53.3" r=".46"/>
<circle cx="162.6" cy="53.3" r=".46"/>
<circle cx="180.3" cy="78.7" r=".46"/>
<circle cx="191.8" cy="64.8" r=".46"/>
<circle cx="214.6" cy="86.4" r=".46"/>
<circle cx="214.6" cy="64.8" r=".46"/>
<circle cx="184.1" cy="132.1" r=".46"/>
<circle cx="184.1" cy="139.7" r=".46"/>
</g>
<text font-size="7.1" fill="#0000c2" x="16.3" y="23">Ethernet</text>
<text font-size="2.8" fill="#840000" x="160.4" y="196.9">Title: Thermocouple Board</text>
<g font-size="2.1" fill="#840000">
<text x="160.4" y="184.2">Drawn by: Nolan Poe</text>
<text x="160.4" y="181.2">Checked by: Daniel Fan</text>
<text x="160.4" y="190.2">Sheet: /Ethernet/</text>
<text x="160.4" y="187.2">Aggie Propulsion and Rocketry Lab</text>
<text x="160.4" y="192.9">File: ethernet.kicad_sch</text>
<text x="160.4" y="203.1">KiCad E.D.A. 9.0.4</text>
<text x="160.4" y="200.3">Size: USLetter</text>
<text x="182.4" y="200.3">Date: 2025-10-09</text>
<text x="245.4" y="200.3">Rev: 1A</text>
<text x="245.4" y="203.1">Id: 3/5</text>
</g>
<g font-size="1.8" fill="#840000">
<text x="35" y="12.1">1</text>
<text x="185" y="12.1">4</text>
<text x="10.4" y="36.1">A</text>
<text x="267.8" y="36.1">A</text>
<text x="17.9" y="77.4">ETH_TX_EN</text>
<text x="18.8" y="79.9">ETH_TXD0</text>
<text x="19.2" y="82.5">ETH_TXD1</text>
<text x="33.3" y="83.9">R200</text>
<text x="10.4" y="86.1">B</text>
<text x="19.6" y="85">ETH_RXD0</text>
<text x="20" y="87.5">ETH_RXD1</text>
<text x="33.3" y="89">R202</text>
<text x="267.8" y="86.1">B</text>
<text x="17.6" y="92.6">ETH_CRS_DV</text>
<text x="18.7" y="95.2">ETH_MDIO</text>
<text x="19.2" y="97.7">ETH_MDC</text>
<text x="115" y="96.3">RMII</text>
<text x="18.2" y="105.3">ETH_REF_CLK</text>
<text x="24.3" y="102.8">NRST</text>
<text x="33.3" y="104.2">R203</text>
<text x="10.3" y="136.1">C</text>
<text x="267.7" y="136.1">C</text>
<text x="10.3" y="186.1">D</text>
<text x="267.7" y="186.1">D</text>
<text x="35" y="206">1</text>
<text x="185" y="206">4</text>
</g>
<g font-size="1.8" fill="#0000c2">
<text x="17.2" y="24.6">PHY</text>
<text x="17.5" y="28.4">Based heavily off of the NUCLEO-144 H563ZI Board</text>
<text x="191" y="61.7">Resistors should be 1%</text>
<text x="220" y="94.5">50V, 5%</text>
<text x="179.6" y="109.7">Ethernet Jack</text>
<text x="192.9" y="150.3">50V, 10%</text>
</g>
<g font-size="1.8" fill="#006464">
<text x="114.6" y="34.1">+3V3</text>
<text x="239" y="32.8">+3V3</text>
<text x="132.1" y="46.8">C202</text>
<text x="143.5" y="46.8">C203</text>
<text x="154.9" y="46.8">C204</text>
<text x="166.4" y="46.8">C205</text>
<text x="177.8" y="46.8">C206</text>
<text x="255.3" y="44.3">C208</text>
<text x="132.1" y="49.3">10u</text>
<text x="48.5" y="57">+3V3</text>
<text x="212.3" y="58.2">+3V3</text>
<text x="53.3" y="69.7">R204</text>
<text x="62.2" y="69.7">R205</text>
<text x="71.1" y="69.7">R206</text>
<text x="80" y="69.7">R207</text>
<text x="88.9" y="69.7">R208</text>
<text x="117.9" y="69.6" transform="rotate(-90 117.9 69.6)">VDDIO</text>
<text x="120.5" y="70.2" transform="rotate(-90 120.5 70.2)">VDDCR</text>
<text x="123" y="69.7" transform="rotate(-90 123 69.7)">VDD1A</text>
<text x="125.5" y="70.1" transform="rotate(-90 125.5 70.1)">VDD2A</text>
<text x="182.9" y="70.9">R211</text>
<text x="194.3" y="70.9">R213</text>
<text x="205.7" y="70.9">R214</text>
<text x="217.2" y="70.9">R215</text>
<text x="236" y="69.2">U201</text>
<text x="53.3" y="72.2">10k</text>
<text x="62.2" y="72.2">10k</text>
<text x="71.1" y="72.2">10k</text>
<text x="80" y="72.2">10k</text>
<text x="88.9" y="72.2">10k</text>
<text x="104.6" y="77.3">TXD0</text>
<text x="182.9" y="73.5">49R9</text>
<text x="194.3" y="73.5">49R9</text>
<text x="205.7" y="73.5">49R9</text>
<text x="217.2" y="73.5">49R9</text>
<text x="235.5" y="72.2">USBLC6-4SC6</text>
<text x="44.6" y="83.6">33R</text>
<text x="104.6" y="79.8">TXD1</text>
<text x="104.6" y="82.4">TXEN</text>
<text x="133" y="82.4">TXN</text>
<text x="133.2" y="79.8">TXP</text>
<text x="33.5" y="86.4">R201</text>
<text x="44.6" y="86.2">33R</text>
<text x="44.8" y="88.7">10k</text>
<text x="104.6" y="84.9">RXD0/MODE0</text>
<text x="104.6" y="87.4">RXD1/MODE1</text>
<text x="104.6" y="90">RXER/PHYAD0</text>
<text x="133" y="87.4">RXN</text>
<text x="133.2" y="84.9">RXP</text>
<text x="104.6" y="92.5">CRS_DV/MODE2</text>
<text x="104.6" y="95.1">MDIO</text>
<text x="131.5" y="95.1">RBIAS</text>
<text x="31.8" y="101.7">JP200</text>
<text x="104.6" y="97.6">MDC</text>
<text x="124.9" y="100.1">LED1/REGOFF</text>
<text x="165.1" y="100.1">R210</text>
<text x="44.6" y="103.9">33R</text>
<text x="104.6" y="102.7">~{RST}</text>
<text x="104.6" y="105.2">~{INT}/REFCLKO</text>
<text x="125.4" y="102.7">LED2/~{INTSEL}</text>
<text x="144.8" y="107.8">R209</text>
<text x="165.1" y="102.7">12k1</text>
<text x="104.6" y="110.3">XTAL1/CLKIN</text>
<text x="104.6" y="112.8">XTAL2</text>
<text x="144.8" y="110.3">10k</text>
<text x="181.9" y="112.8">+3V3</text>
<text x="123" y="116.3" transform="rotate(-90 123 116.3)">VSS</text>
<text x="88.2" y="123.8">Y200</text>
<text x="124.3" y="120.5">U200</text>
<text x="124.3" y="123">LAN8742A</text>
<text x="186.7" y="123">R212</text>
<text x="186.7" y="125.5">0R</text>
<text x="213.7" y="124.3">J200</text>
<text x="88.4" y="126.8">25MHz</text>
<text x="197.4" y="130.6">TD+</text>
<text x="200.5" y="126.8">RJ45_Hanrun_HR911105A_Horizontal</text>
<text x="197.4" y="133.2">TCT</text>
<text x="197.4" y="135.7">TD-</text>
<text x="74.9" y="142">10p</text>
<text x="74.9" y="139.5">C200</text>
<text x="90.2" y="139.5">C201</text>
<text x="90.2" y="142">10p</text>
<text x="197.4" y="138.2">RD+</text>
<text x="197.4" y="140.8">RCT</text>
<text x="197.4" y="143.3">RD-</text>
<text x="259.1" y="138.2">R218</text>
<text x="259.1" y="140.8">330R</text>
<text x="188" y="148.4">C207</text>
<text x="250.2" y="148.4">R217</text>
<text x="250.2" y="150.9">330R</text>
</g>
<g font-size="1.8" fill="#0f0f0f">
<text x="228.6" y="47.9">TX-</text>
<text x="228.6" y="53">RX+</text>
<text x="228.6" y="50.5">TX+</text>
<text x="228.6" y="55.5">RX-</text>
<text x="87.6" y="83.5">ETH_RXD0_R</text>
<text x="221.3" y="78.4">TX+</text>
<text x="221.3" y="83.5">RX+</text>
<text x="221.7" y="80.9">TX-</text>
<text x="87.6" y="88.6">RXER</text>
<text x="87.6" y="86">ETH_RXD1_R</text>
<text x="221.7" y="86">RX-</text>
<text x="86.4" y="101.3">NRST_ETH</text>
<text x="143" y="98.7">LED1-REGOFF</text>
<text x="143.5" y="101.3">LED2-INTSEL</text>
<text x="86.4" y="103.8">ETH_REF_CLK_R 14</text>
<text x="188" y="129.2">TX+</text>
<text x="239.6" y="129.2">LED1-REGOFF</text>
<text x="240" y="131.7">LED_Y_K</text>
<text x="188" y="134.3">TX-</text>
<text x="188" y="136.8">RX+</text>
<text x="188" y="141.9">RX-</text>
<text x="238.8" y="139.4">LED2-INTSEL</text>
<text x="238.8" y="141.9">LED_G_K</text>
</g>
<g font-size="1.8" fill="#a90000">
<text x="241" y="45" transform="rotate(-90 241 45)">5</text>
<text x="234.4" y="53.1">4</text>
<text x="234.4" y="50.5">3</text>
<text x="234.6" y="48">1</text>
<text x="234.4" y="55.6">6</text>
<text x="116.6" y="62.8" transform="rotate(-90 116.6 62.8)">9</text>
<text x="119.1" y="62.8" transform="rotate(-90 119.1 62.8)">6</text>
<text x="121.7" y="63.1" transform="rotate(-90 121.7 63.1)">19</text>
<text x="124.2" y="62.6" transform="rotate(-90 124.2 62.6)">1</text>
<text x="241" y="60.2" transform="rotate(-90 241 60.2)">2</text>
<text x="102" y="75.9">17</text>
<text x="102" y="81">16</text>
<text x="102" y="78.5">18</text>
<text x="102.3" y="83.6">8</text>
<text x="137.3" y="81">20</text>
<text x="137.3" y="83.6">23</text>
<text x="137.5" y="78.5">21</text>
<text x="101.9" y="88.6">10</text>
<text x="102.4" y="86.1">7</text>
<text x="137.3" y="86.1">22</text>
<text x="102" y="93.7">12</text>
<text x="102.1" y="91.2">11</text>
<text x="137.3" y="93.7">24</text>
<text x="102" y="96.3">13</text>
<text x="102" y="101.3">15</text>
<text x="137.9" y="98.8">3</text>
<text x="137.9" y="101.3">2</text>
<text x="101.9" y="103.9">14</text>
<text x="102.3" y="111.5">4</text>
<text x="102.3" y="109">5</text>
<text x="121.7" y="119.2" transform="rotate(-90 121.7 119.2)">25</text>
<text x="76.3" y="124.2">3</text>
<text x="79.8" y="120.6" transform="rotate(-90 79.8 120.6)">4</text>
<text x="82.8" y="124.2">1</text>
<text x="79.8" y="129.4" transform="rotate(-90 79.8 129.4)">2</text>
<text x="195" y="131.8">4</text>
<text x="195.2" y="129.3">1</text>
<text x="235.3" y="129.3">12</text>
<text x="235.5" y="131.8">11</text>
<text x="195" y="136.9">3</text>
<text x="195" y="134.4">2</text>
<text x="195" y="142">6</text>
<text x="195.1" y="139.4">5</text>
<text x="235.3" y="142">10</text>
<text x="235.7" y="139.4">9</text>
<text x="224.5" y="146.6" transform="rotate(-90 224.5 146.6)">8</text>
<text x="229.6" y="147.3" transform="rotate(-90 229.6 147.3)">SH</text>
</g>
<g font-size="1.8" fill="#989898">
<text x="232.4" y="152.2">R216</text>
<text x="232.4" y="154.7">0R</text>
</g>
<g font-size="1.4" fill="#840000">
<text x="206.4" y="136.1">XMIT</text>
<text x="206.4" y="143.7">RCV</text>
</g>
<g font-size="1.2" fill="#840000">
<text x="218.6" y="130.9">C1</text>
<text x="218.5" y="132.2">C4</text>
<text x="218.5" y="134.7">C2</text>
<text x="218.5" y="133.5">C5</text>
<text x="218.5" y="142.4">C6</text>
<text x="218.5" y="141.1">C8</text>
<text x="218.5" y="138.6">C3</text>
<text x="218.5" y="139.8">C7</text>
<text x="224.1" y="141.1">C1</text>
</g>
<g font-size=".9" fill="#840000">
<text x="233.9" y="131.3">Y</text>
<text x="234" y="141.5">G</text>
<text x="216.4" y="144.2">1000pF</text>
</g>
</svg>
